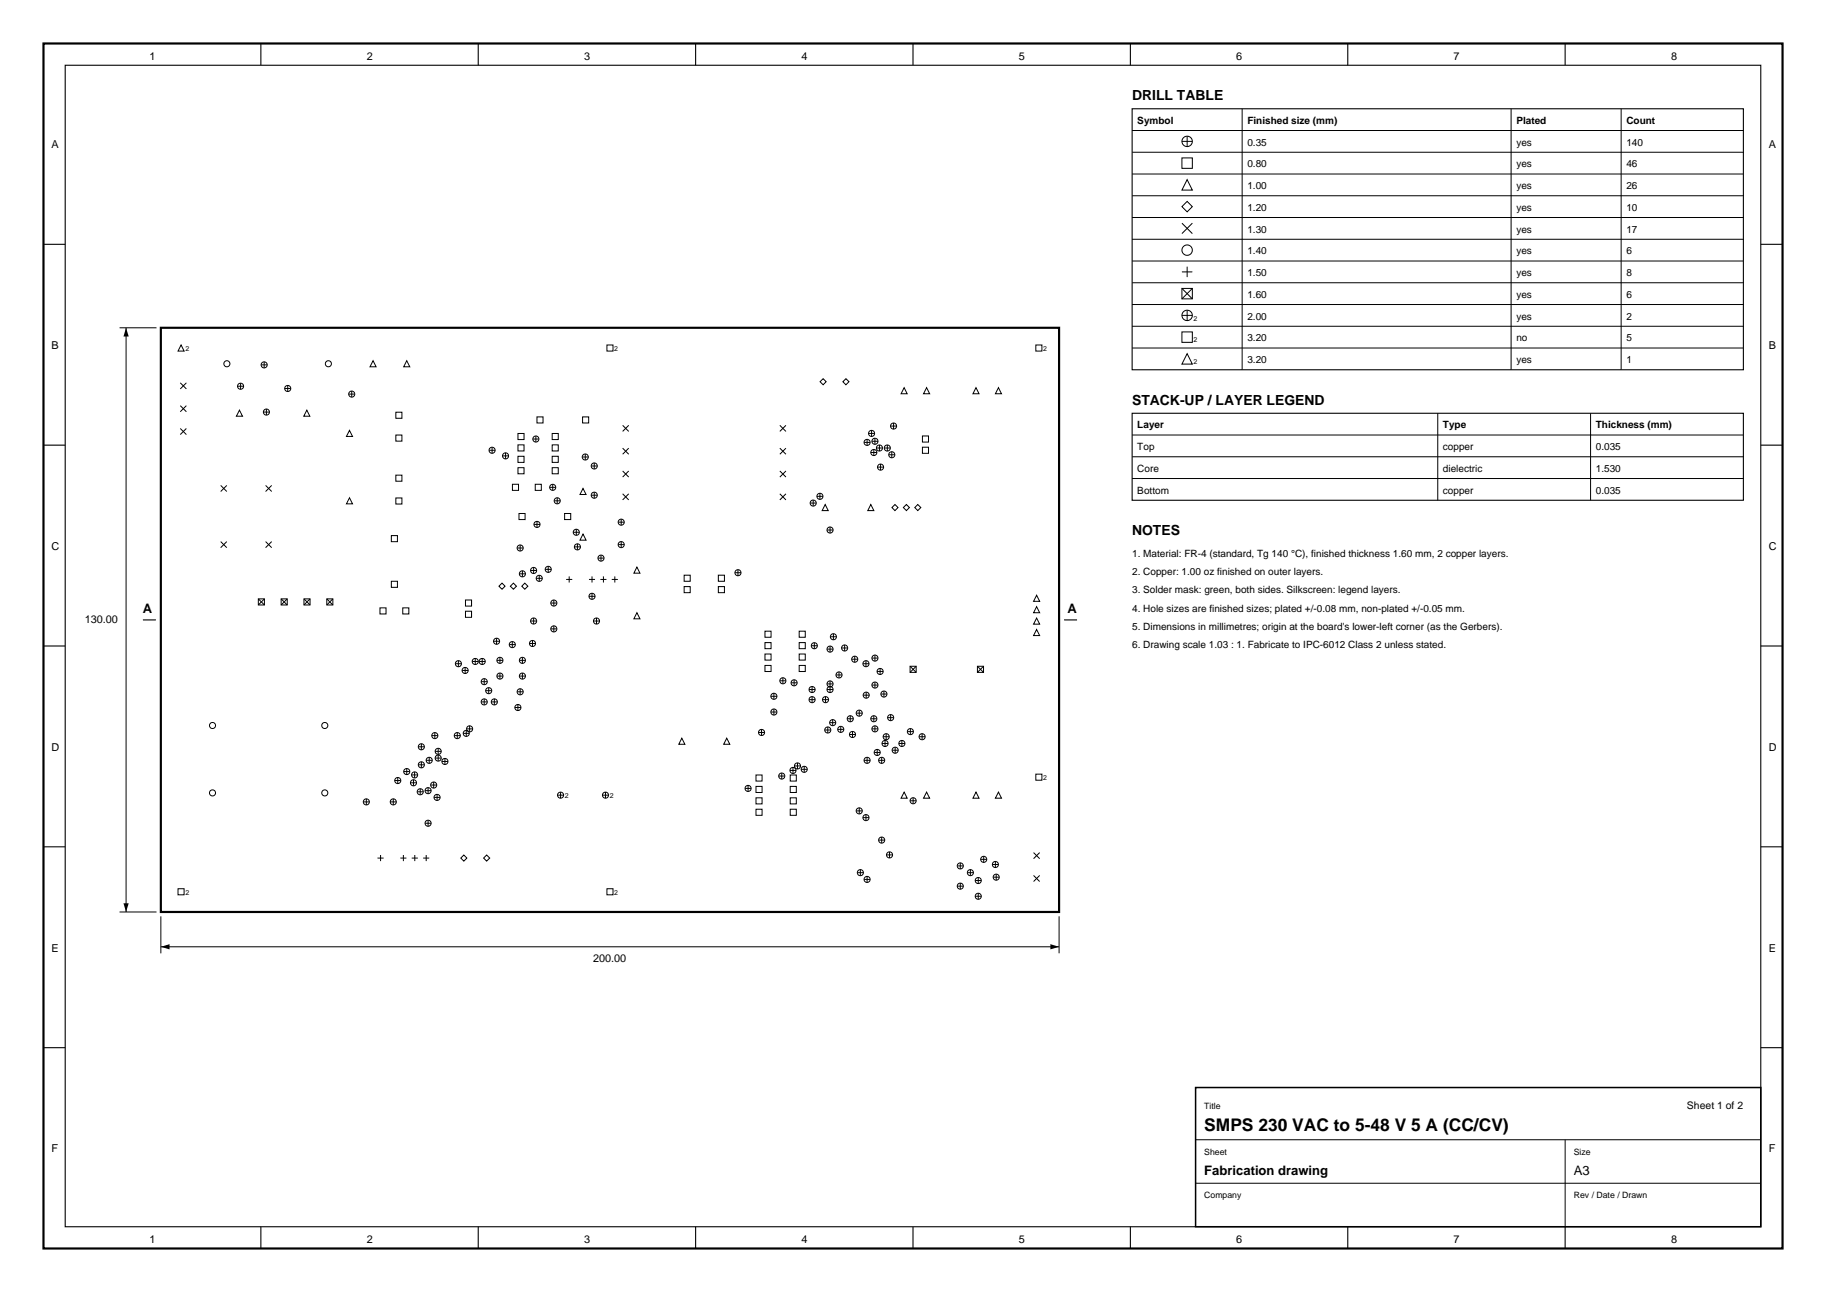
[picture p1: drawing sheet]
<svg xmlns="http://www.w3.org/2000/svg" width="420mm" height="297mm" viewBox="0 0 420 297" stroke-linecap="round" stroke-linejoin="round" font-family="sans-serif">
<path d="M10 10h400v277h-400zM37 75.4h206.6v134.2h-206.6z" fill="none" stroke="#000" stroke-width=".5"/>
<g fill="none" stroke="#000" stroke-width=".25">
<path d="M15 15h390v267h-390zM60 10v5M110 10v5M160 10v5M210 10v5M260 10v5M310 10v5M360 10v5M260.4 25h140.6v60h-140.6zM10 56.2h5M405 56.2h5M260.4 95h140.6v20h-140.6z"/>
<path d="M10 102.3h5M405 102.3h5M10 148.5h5M32.9 142.5h3M244.7 142.5h3M405 148.5h5M10 194.7h5M405 194.7h5M10 240.8h5M405 240.8h5M60 282v5M110 282v5"/>
<path d="M160 282v5M210 282v5M260 282v5M310 282v5M360 282v5"/>
</g>
<path d="M275 250h130v32h-130z" fill="none" stroke="#000" stroke-width=".35"/>
<g fill="none" stroke="#000" stroke-width=".23">
<path d="M260.4 30h140.6M260.4 35h140.6M271.9 36.3h2.4v2.4h-2.4zM271.9 32.5h2.4M273.1 31.3v2.4M285.7 25v60M347.6 25v60M372.9 25v60M260.4 40h140.6M260.4 45h140.6M260.4 50h140.6M260.4 55h140.6"/>
<path d="M271.9 51.3l2.4 2.4M273.1 41.3l1.2 2.4h-2.4zM273.1 46.3l1.2 1.2-1.2 1.2-1.2-1.2zM274.3 51.3l-2.4 2.4M27.5 75.4h8.5M29 75.4v134.2M41.6 79.3l.7 1.4h-1.4zM139.6 79.3h1.4v1.4h-1.4zM238.3 79.3h1.4v1.4h-1.4zM260.4 60h140.6M260.4 65h140.6M260.4 70h140.6"/>
<path d="M260.4 75h140.6M260.4 80h140.6M271.9 66.3h2.4v2.4h-2.4zM271.9 76.3h2.4v2.4h-2.4zM271.9 62.5h2.4M271.9 66.3l2.4 2.4M271.9 72.5h2.4M273.1 61.3v2.4M273.1 71.3v2.4M274.3 66.3l-2.4 2.4M41.5 88l1.4 1.4M41.5 93.2l1.4 1.5"/>
<path d="M41.5 98.5l1.4 1.4M42.9 88l-1.4 1.4M42.9 93.2l-1.4 1.5M42.9 98.5l-1.4 1.4M54.6 88.8h1.4M55.1 94.3l.7 1.4h-1.4zM55.3 88.1v1.4M60.1 83.9h1.4M60.6 94.7h1.4M60.8 83.2v1.4M61.3 94v1.4M65.5 89.3h1.4"/>
<path d="M66.2 88.6v1.4M70.6 94.3l.7 1.4h-1.4zM80.2 90.6h1.4M80.4 98.9l.7 1.4h-1.4zM80.9 89.9v1.4M85.8 82.9l.7 1.4h-1.4zM91 94.8h1.4v1.4h-1.4zM93.6 82.9l.7 1.4h-1.4zM119.1 99.6h1.4v1.4h-1.4zM123.5 95.8h1.4v1.4h-1.4zM127 99.6h1.4v1.4h-1.4zM134 95.8h1.4v1.4h-1.4z"/>
<path d="M143.2 97.8l1.4 1.4M144.6 97.8l-1.4 1.4M179.4 97.8l1.4 1.4M180.8 97.8l-1.4 1.4M189.3 87.1l.7 .6-.7 .8-.7-.8zM193.9 87.7l.7-.6 .7 .6-.7 .8zM199.8 99.6h1.4M200.5 98.9v1.4M204.8 97.9h1.4M205.5 97.2v1.4M208 89.1l.7 1.4h-1.4zM213.1 89.1l.7 1.4h-1.4z"/>
<path d="M224.5 89.1l.7 1.4h-1.4zM229.7 89.1l.7 1.4h-1.4zM260.4 100h140.6M273.1 81.3l1.2 2.4h-2.4zM330.7 95v20M365.9 95v20M50.8 111.6l1.4 1.4M52.2 111.6l-1.4 1.4M61.1 111.6l1.4 1.4M62.5 111.6l-1.4 1.4M80.4 114.4l.7 1.4h-1.4zM91 100h1.4v1.4h-1.4z"/>
<path d="M91 109.2h1.4v1.4h-1.4zM91 114.5h1.4v1.4h-1.4zM112.5 103.5h1.4M113.2 102.8v1.4M115.6 104.8h1.4M116.3 104.1v1.4M117.9 111.3h1.4v1.4h-1.4zM119.1 102.3h1.4v1.4h-1.4zM119.1 104.9h1.4v1.4h-1.4zM119.1 107.5h1.4v1.4h-1.4zM119.4 118h1.4v1.4h-1.4zM122.6 100.9h1.4"/>
<path d="M123.1 111.3h1.4v1.4h-1.4zM123.3 100.2v1.4M123.5 119.8v1.4M126.4 112h1.4M127 107.5h1.4v1.4h-1.4zM127 104.9h1.4v1.4h-1.4zM127 102.3h1.4v1.4h-1.4zM127.1 111.3v1.4M127.5 115.1h1.4M128.2 114.4v1.4M129.9 118h1.4v1.4h-1.4zM133.9 105.1h1.4"/>
<path d="M134.1 112.3l.7 1.4h-1.4zM134.6 104.4v1.4M136 107.1h1.4M136 113.8h1.4M136.7 106.4v1.4M136.7 113.1v1.4M142.9 119.3v1.4M143.2 103l1.4 1.4M143.2 108.3l1.4 1.4M143.2 113.5l1.4 1.4M144.6 103l-1.4 1.4M144.6 108.3l-1.4 1.4"/>
<path d="M144.6 113.5l-1.4 1.4M179.4 113.5l1.4 1.4M179.4 108.3l1.4 1.4M179.4 103l1.4 1.4M180.8 113.5l-1.4 1.4M180.8 108.3l-1.4 1.4M180.8 103l-1.4 1.4M186.3 115.6h1.4M187 114.9v1.4M187.9 114.1h1.4M188.6 113.4v1.4M189.8 116l.7 1.4h-1.4z"/>
<path d="M198.7 101.7h1.4M199.4 101v1.4M200.3 104h1.4M200.3 116l.7 1.4h-1.4zM200.5 101.4h1.4M201 103.3v1.4M201.2 100.7v1.4M201.6 103h1.4M201.8 107.4h1.4M202.3 102.3v1.4M202.5 106.7v1.4M203.4 103h1.4"/>
<path d="M204.1 102.3v1.4M204.4 104.5h1.4M205.1 103.8v1.4M205.2 116.7l.7-.7 .7 .7-.7 .7zM207.8 116.7l.7-.7 .7 .7-.7 .7zM210.4 116.7l.7-.7 .7 .7-.7 .7zM212.2 100.2h1.4v1.4h-1.4zM212.2 102.8h1.4v1.4h-1.4zM260.4 105h140.6M260.4 110h140.6M50.8 124.5l1.4 1.4M52.2 124.5l-1.4 1.4"/>
<path d="M59.4 137.7h1.4v1.4h-1.4zM59.4 137.7l1.4 1.4M60.8 137.7l-1.4 1.4M61.1 124.5l1.4 1.4M62.5 124.5l-1.4 1.4M64.7 137.7h1.4v1.4h-1.4zM64.7 137.7l1.4 1.4M66.1 137.7l-1.4 1.4M69.9 137.7h1.4v1.4h-1.4zM69.9 137.7l1.4 1.4M71.3 137.7l-1.4 1.4M75.2 137.7h1.4v1.4h-1.4z"/>
<path d="M75.2 137.7l1.4 1.4M76.6 137.7l-1.4 1.4M87.4 139.7h1.4v1.4h-1.4zM90 123.1h1.4v1.4h-1.4zM90 133.6h1.4v1.4h-1.4zM92.6 139.7h1.4v1.4h-1.4zM107.1 137.9h1.4v1.4h-1.4zM115.5 134.1l.7 .7-.7 .7-.7-.7zM118.1 134.1l.7 .7-.7 .7-.7-.7zM118.9 126h1.4M119.5 131.9h1.4M119.6 125.3v1.4"/>
<path d="M120.2 131.2v1.4M120.7 134.1l.7 .7-.7 .7-.7-.7zM122 131.1h1.4M122.7 130.4v1.4M122.8 120.5h1.4M123.3 132.9h1.4M124 132.2v1.4M125.4 130.9h1.4M126.1 130.2v1.4M126.7 138.6h1.4M127.4 137.9v1.4M130.2 133.2h1.4"/>
<path d="M130.9 132.5v1.4M131.9 122.4h1.4M132.1 125.7h1.4M132.6 121.7v1.4M132.8 125v1.4M134.1 122.8l.7 1.4h-1.4zM135.5 137.1h1.4M135.5 133.2h1.4M136.2 132.5v1.4M136.2 136.4v1.4M137.5 128.3h1.4M138.1 133.2h1.4"/>
<path d="M138.2 127.6v1.4M138.8 132.5v1.4M140.7 133.2h1.4M141.4 132.5v1.4M142.2 125.2h1.4M142.2 120h1.4M142.9 124.5v1.4M146.5 130.4l.7 1.4h-1.4zM157.4 132.2h1.4v1.4h-1.4zM157.4 134.8h1.4v1.4h-1.4zM165.2 134.8h1.4v1.4h-1.4zM165.2 132.2h1.4v1.4h-1.4z"/>
<path d="M169 131.7h1.4M169.7 131v1.4M190.2 121.8h1.4M190.9 121.1v1.4M238.4 136.8l.7 1.4h-1.4zM238.4 139.5l.7 1.4h-1.4zM104.7 152.6h1.4M105.4 151.9v1.4M106.3 154.1h1.4M107 153.4v1.4M107.1 140.5h1.4v1.4h-1.4zM108.6 152.1h1.4"/>
<path d="M109.3 151.4v1.4M110.2 152.1h1.4M110.7 156.7h1.4M110.9 151.4v1.4M111.4 156v1.4M111.7 158.8h1.4M112.4 158.1v1.4M113.5 147.4h1.4M114.2 146.7v1.4M114.3 151.8h1.4M114.3 155.4h1.4M115 151.1v1.4"/>
<path d="M115 154.7v1.4M117.1 148.2h1.4M117.8 147.5v1.4M118.9 159h1.4M119.5 151.8h1.4M119.5 155.4h1.4M119.6 158.3v1.4M120.2 151.1v1.4M120.2 154.7v1.4M121.8 147.9h1.4M122 142.8h1.4M122.5 147.2v1.4"/>
<path d="M122.7 142.1v1.4M126.7 144.6h1.4M127.4 143.9v1.4M136.5 142.8h1.4M137.2 142.1v1.4M146.5 140.9l.7 1.4h-1.4zM176 145.1h1.4v1.4h-1.4zM176 147.7h1.4v1.4h-1.4zM176 150.3h1.4v1.4h-1.4zM176 153h1.4v1.4h-1.4zM178 159.4v1.4M179.4 156.5h1.4"/>
<path d="M180.1 155.8v1.4M182 157h1.4M182.7 156.3v1.4M183.8 153h1.4v1.4h-1.4zM183.8 150.3h1.4v1.4h-1.4zM183.8 147.7h1.4v1.4h-1.4zM183.8 145.1h1.4v1.4h-1.4zM186.1 158.5h1.4M186.6 148.4h1.4M186.8 157.8v1.4M187.3 147.7v1.4M190.2 157.2h1.4"/>
<path d="M190.2 158.5h1.4M190.2 149.2h1.4M190.9 148.5v1.4M190.9 156.5v2.7M191 146.4h1.4M191.7 145.7v1.4M192.3 155.2h1.4M193 154.5v1.4M193.6 149h1.4M194.3 148.3v1.4M195.9 151.5h1.4M196.6 150.8v1.4"/>
<path d="M198.5 152.6h1.4M198.5 159.8h1.4M199.2 151.9v1.4M199.2 159.1v1.4M200.5 157.5h1.4M200.5 151.3h1.4M201.2 150.6v1.4M201.2 156.8v1.4M201.7 154.4h1.4M202.4 153.7v1.4M202.6 159.5h1.4M203.3 158.8v1.4"/>
<path d="M209.3 153.2h1.4v1.4h-1.4zM209.3 153.2l1.4 1.4M210.7 153.2l-1.4 1.4M224.8 153.2h1.4v1.4h-1.4zM224.8 153.2l1.4 1.4M226.2 153.2l-1.4 1.4M238.4 142.1l.7 1.4h-1.4zM238.4 144.7l.7 1.4h-1.4zM90.8 179.4h1.4M91.5 178.7v1.4M92.9 177.4h1.4M93.6 176.7v1.4"/>
<path d="M94.4 179.9h1.4M94.7 178.1h1.4M95.1 179.2v1.4M95.4 177.4v1.4M96.2 175.8h1.4M96.2 171.7h1.4M96.9 171v1.4M96.9 175.1v1.4M98 174.8h1.4M98.7 174.1v1.4M99.3 169.1h1.4M99.8 179.8v1.4"/>
<path d="M100 168.4v1.4M100.1 172.7h1.4M100.1 174.3h1.4M100.8 172v1.4M100.8 173.6v1.4M101.6 175h1.4M102.3 174.3v1.4M104.5 169.1h1.4M105.2 168.4v1.4M106.5 168.6h1.4M107.2 167.9v1.4M107.3 167.6h1.4"/>
<path d="M108 166.8v1.5M110.7 161.4h1.4M111.4 160.7v1.4M113 161.4h1.4M113.7 160.7v1.4M118.4 162.6h1.4M119.1 161.9v1.4M156.8 169.7l.7 1.4h-1.4zM167.2 169.7l.7 1.4h-1.4zM173.9 178.1h1.4v1.4h-1.4zM174.5 168.4h1.4M175.2 167.7v1.4"/>
<path d="M177.3 163.7h1.4M177.3 160.1h1.4M178 163v1.4M179.1 178.4h1.4M179.8 177.7v1.4M181.7 177.1h1.4M181.8 178.1h1.4v1.4h-1.4zM182.4 176.4v1.4M182.7 176.1h1.4M183.4 175.4v1.4M184.3 176.8h1.4M185 176.1v1.4"/>
<path d="M186.1 160.8h1.4M186.8 160.1v1.4M189.2 160.8h1.4M189.7 167.8h1.4M189.9 160.1v1.4M190.4 167.1v1.4M190.8 166.1h1.4M191.5 165.4v1.4M192.7 167.7h1.4M193.4 167v1.4M194.9 165.2h1.4M195.4 168.8h1.4"/>
<path d="M195.6 164.5v1.4M196.1 168.1v1.4M196.9 163.9h1.4M197.6 163.2v1.4M198.7 174.8h1.4M199.4 174.1v1.4M200.3 165.2h1.4M200.5 167.6h1.4M201 164.5v1.4M201.1 173h1.4M201.2 166.8v1.5M201.8 172.3v1.4"/>
<path d="M202.1 174.8h1.4M202.8 174.1v1.4M202.9 170.9h1.4M203.1 169.4h1.4M203.6 170.2v1.4M203.8 168.7v1.4M204.2 165h1.4M204.9 164.3v1.4M205.2 172.5h1.4M205.9 171.8v1.4M206.7 170.9h1.4M207.4 170.2v1.4"/>
<path d="M208.7 168.2h1.4M209.4 167.5v1.4M211.4 169.4h1.4M212.1 168.7v1.4M238.3 178h1.4v1.4h-1.4zM83.6 184.3h1.4M84.3 183.6v1.4M86.8 197.2h1.4M87.5 196.6v1.4M89.8 184.3h1.4M90.5 183.6v1.4M92.1 197.2h1.4"/>
<path d="M92.8 196.6v1.4M94.7 197.2h1.4M95.4 196.6v1.4M96 182h1.4M96.7 181.3v1.4M97.3 197.2h1.4M97.8 181.8h1.4M97.8 189.2h1.4M98 196.6v1.4M98.5 181.1v1.4M98.5 188.5v1.4M99.1 180.5h1.4"/>
<path d="M99.8 183.3h1.4M100.5 182.6v1.4M106 197.2l.7-.6 .7 .6-.7 .8zM111.2 197.2l.7-.6 .7 .6-.7 .8zM128.2 182.8h1.4M128.9 182.1v1.4M138.6 182.8h1.4M139.3 182.1v1.4M171.4 181.2h1.4M172.1 180.5v1.4M173.9 180.8h1.4v1.4h-1.4zM173.9 183.4h1.4v1.4h-1.4z"/>
<path d="M173.9 186h1.4v1.4h-1.4zM181.8 186h1.4v1.4h-1.4zM181.8 183.4h1.4v1.4h-1.4zM181.8 180.8h1.4v1.4h-1.4zM196.9 186.4h1.4M197.6 185.7v1.4M197.9 199.9v1.4M198.5 188h1.4M199.2 187.3v1.4M202.1 193.1h1.4M202.8 192.4v1.4M203.9 196.5h1.4"/>
<path d="M204.6 195.8v1.4M208 182.1l.7 1.4h-1.4zM209.3 184.1h1.4M210 183.4v1.4M213.1 182.1l.7 1.4h-1.4zM220.2 199.1h1.4M220.9 198.4v1.4M223.2 199.9v1.4M224.5 182.1l.7 1.4h-1.4zM225.6 197.5h1.4M226.3 196.8v1.4M228.3 198.7h1.4"/>
<path d="M228.9 198v1.4M229.7 182.1l.7 1.4h-1.4zM237.7 196l1.4 1.4M239.1 196l-1.4 1.4M27.5 209.6h8.5M37 210.6v8.5M37 217.6h206.6M40.9 204.3h1.4v1.4h-1.4zM139.6 204.3h1.4v1.4h-1.4zM197.2 200.6h1.4M198.7 202.2h1.4M199.4 201.5v1.4"/>
<path d="M220.2 203.7h1.4M220.9 203v1.4M222.5 200.6h1.4M224.3 206h1.4M224.3 202.4h1.4M225 201.7v1.4M225 205.3v1.4M228.4 201.6h1.4M229.1 200.9v1.4M237.7 201.2l1.4 1.4M239.1 201.2l-1.4 1.4M243.6 210.6v8.5"/>
<path d="M275 262h130M275 272h130M360 262v20"/>
<circle cx="273.1" cy="32.5" r="1.2"/>
<circle cx="273.1" cy="57.5" r="1.2"/>
<circle cx="273.1" cy="72.5" r="1.2"/>
<circle cx="52.2" cy="83.6" r=".7"/>
<circle cx="55.3" cy="88.8" r=".7"/>
<circle cx="60.8" cy="83.9" r=".7"/>
<circle cx="61.3" cy="94.7" r=".7"/>
<circle cx="66.2" cy="89.3" r=".7"/>
<circle cx="75.5" cy="83.6" r=".7"/>
<circle cx="80.9" cy="90.6" r=".7"/>
<circle cx="200.5" cy="99.6" r=".7"/>
<circle cx="205.5" cy="97.9" r=".7"/>
<circle cx="113.2" cy="103.5" r=".7"/>
<circle cx="116.3" cy="104.8" r=".7"/>
<circle cx="123.3" cy="100.9" r=".7"/>
<circle cx="127.1" cy="112" r=".7"/>
<circle cx="128.2" cy="115.1" r=".7"/>
<circle cx="134.6" cy="105.1" r=".7"/>
<circle cx="136.7" cy="107.1" r=".7"/>
<circle cx="136.7" cy="113.8" r=".7"/>
<circle cx="187" cy="115.6" r=".7"/>
<circle cx="188.6" cy="114.1" r=".7"/>
<circle cx="199.4" cy="101.7" r=".7"/>
<circle cx="201" cy="104" r=".7"/>
<circle cx="201.2" cy="101.4" r=".7"/>
<circle cx="202.3" cy="103" r=".7"/>
<circle cx="202.5" cy="107.4" r=".7"/>
<circle cx="204.1" cy="103" r=".7"/>
<circle cx="205.1" cy="104.5" r=".7"/>
<circle cx="119.6" cy="126" r=".7"/>
<circle cx="120.2" cy="131.9" r=".7"/>
<circle cx="122.7" cy="131.1" r=".7"/>
<circle cx="123.5" cy="120.5" r=".7"/>
<circle cx="124" cy="132.9" r=".7"/>
<circle cx="126.1" cy="130.9" r=".7"/>
<circle cx="127.4" cy="138.6" r=".7"/>
<circle cx="132.6" cy="122.4" r=".7"/>
<circle cx="132.8" cy="125.7" r=".7"/>
<circle cx="136.2" cy="137.1" r=".7"/>
<circle cx="138.2" cy="128.3" r=".7"/>
<circle cx="142.9" cy="125.2" r=".7"/>
<circle cx="142.9" cy="120" r=".7"/>
<circle cx="169.7" cy="131.7" r=".7"/>
<circle cx="190.9" cy="121.8" r=".7"/>
<circle cx="105.4" cy="152.6" r=".7"/>
<circle cx="107" cy="154.1" r=".7"/>
<circle cx="109.3" cy="152.1" r=".7"/>
<circle cx="110.9" cy="152.1" r=".7"/>
<circle cx="111.4" cy="156.7" r=".7"/>
<circle cx="112.4" cy="158.8" r=".7"/>
<circle cx="114.2" cy="147.4" r=".7"/>
<circle cx="115" cy="155.4" r=".7"/>
<circle cx="115" cy="151.8" r=".7"/>
<circle cx="117.8" cy="148.2" r=".7"/>
<circle cx="119.6" cy="159" r=".7"/>
<circle cx="120.2" cy="151.8" r=".7"/>
<circle cx="120.2" cy="155.4" r=".7"/>
<circle cx="122.5" cy="147.9" r=".7"/>
<circle cx="122.7" cy="142.8" r=".7"/>
<circle cx="127.4" cy="144.6" r=".7"/>
<circle cx="137.2" cy="142.8" r=".7"/>
<circle cx="180.1" cy="156.5" r=".7"/>
<circle cx="182.7" cy="157" r=".7"/>
<circle cx="186.8" cy="158.5" r=".7"/>
<circle cx="187.3" cy="148.4" r=".7"/>
<circle cx="190.9" cy="149.2" r=".7"/>
<circle cx="190.9" cy="158.5" r=".7"/>
<circle cx="190.9" cy="157.2" r=".7"/>
<circle cx="191.7" cy="146.4" r=".7"/>
<circle cx="193" cy="155.2" r=".7"/>
<circle cx="194.3" cy="149" r=".7"/>
<circle cx="196.6" cy="151.5" r=".7"/>
<circle cx="199.2" cy="152.6" r=".7"/>
<circle cx="199.2" cy="159.8" r=".7"/>
<circle cx="201.2" cy="151.3" r=".7"/>
<circle cx="201.2" cy="157.5" r=".7"/>
<circle cx="202.4" cy="154.4" r=".7"/>
<circle cx="203.3" cy="159.5" r=".7"/>
<circle cx="48.9" cy="166.8" r=".7"/>
<circle cx="74.7" cy="166.8" r=".7"/>
<circle cx="91.5" cy="179.4" r=".7"/>
<circle cx="93.6" cy="177.4" r=".7"/>
<circle cx="95.1" cy="179.9" r=".7"/>
<circle cx="95.4" cy="178.1" r=".7"/>
<circle cx="96.9" cy="175.8" r=".7"/>
<circle cx="96.9" cy="171.7" r=".7"/>
<circle cx="98.7" cy="174.8" r=".7"/>
<circle cx="100" cy="169.1" r=".7"/>
<circle cx="100.8" cy="174.3" r=".7"/>
<circle cx="100.8" cy="172.7" r=".7"/>
<circle cx="102.3" cy="175" r=".7"/>
<circle cx="105.2" cy="169.1" r=".7"/>
<circle cx="107.2" cy="168.6" r=".7"/>
<circle cx="108" cy="167.6" r=".7"/>
<circle cx="111.4" cy="161.4" r=".7"/>
<circle cx="113.7" cy="161.4" r=".7"/>
<circle cx="119.1" cy="162.6" r=".7"/>
<circle cx="175.2" cy="168.4" r=".7"/>
<circle cx="178" cy="163.7" r=".7"/>
<circle cx="178" cy="160.1" r=".7"/>
<circle cx="179.8" cy="178.4" r=".7"/>
<circle cx="182.4" cy="177.1" r=".7"/>
<circle cx="183.4" cy="176.1" r=".7"/>
<circle cx="185" cy="176.8" r=".7"/>
<circle cx="186.8" cy="160.8" r=".7"/>
<circle cx="189.9" cy="160.8" r=".7"/>
<circle cx="190.4" cy="167.8" r=".7"/>
<circle cx="191.5" cy="166.1" r=".7"/>
<circle cx="193.4" cy="167.7" r=".7"/>
<circle cx="195.6" cy="165.2" r=".7"/>
<circle cx="196.1" cy="168.8" r=".7"/>
<circle cx="197.6" cy="163.9" r=".7"/>
<circle cx="199.4" cy="174.8" r=".7"/>
<circle cx="201" cy="165.2" r=".7"/>
<circle cx="201.2" cy="167.6" r=".7"/>
<circle cx="201.8" cy="173" r=".7"/>
<circle cx="202.8" cy="174.8" r=".7"/>
<circle cx="203.6" cy="170.9" r=".7"/>
<circle cx="203.8" cy="169.4" r=".7"/>
<circle cx="204.9" cy="165" r=".7"/>
<circle cx="205.9" cy="172.5" r=".7"/>
<circle cx="207.4" cy="170.9" r=".7"/>
<circle cx="209.4" cy="168.2" r=".7"/>
<circle cx="212.1" cy="169.4" r=".7"/>
<circle cx="48.9" cy="182.3" r=".7"/>
<circle cx="74.7" cy="182.3" r=".7"/>
<circle cx="84.3" cy="184.3" r=".7"/>
<circle cx="90.5" cy="184.3" r=".7"/>
<circle cx="96.7" cy="182" r=".7"/>
<circle cx="98.5" cy="181.8" r=".7"/>
<circle cx="98.5" cy="189.2" r=".7"/>
<circle cx="99.8" cy="180.5" r=".7"/>
<circle cx="100.5" cy="183.3" r=".7"/>
<circle cx="128.9" cy="182.8" r=".7"/>
<circle cx="139.3" cy="182.8" r=".7"/>
<circle cx="172.1" cy="181.2" r=".7"/>
<circle cx="197.6" cy="186.4" r=".7"/>
<circle cx="199.2" cy="188" r=".7"/>
<circle cx="202.8" cy="193.1" r=".7"/>
<circle cx="204.6" cy="196.5" r=".7"/>
<circle cx="210" cy="184.1" r=".7"/>
<circle cx="220.9" cy="199.1" r=".7"/>
<circle cx="226.3" cy="197.5" r=".7"/>
<circle cx="229" cy="198.7" r=".7"/>
<circle cx="197.9" cy="200.6" r=".7"/>
<circle cx="199.4" cy="202.2" r=".7"/>
<circle cx="220.9" cy="203.7" r=".7"/>
<circle cx="223.2" cy="200.6" r=".7"/>
<circle cx="225" cy="206" r=".7"/>
<circle cx="225" cy="202.4" r=".7"/>
<circle cx="229.1" cy="201.6" r=".7"/>
</g>
<path d="M29 75.4l.6 2h-1.2zM28.4 207.6h1.2l-.6 2zM37 217.6l2-.6v1.2zM241.6 217l2 .6-2 .6z" fill="#000"/>
<text font-size="4" x="277" y="260">SMPS 230 VAC to 5-48 V 5 A (CC/CV)</text>
<g font-size="3.2">
<text x="260.4" y="23">DRILL TABLE</text>
<text x="260.4" y="93">STACK-UP / LAYER LEGEND</text>
<text x="260.4" y="123">NOTES</text>
</g>
<g font-size="3">
<text x="32.9" y="141">A</text>
<text x="245.5" y="141">A</text>
<text x="277" y="270">Fabrication drawing</text>
<text x="362" y="270">A3</text>
</g>
<g font-size="2.5">
<text x="34.3" y="13.7">1</text>
<text x="84.3" y="13.7">2</text>
<text x="134.3" y="13.7">3</text>
<text x="184.4" y="13.7">4</text>
<text x="234.4" y="13.7">5</text>
<text x="284.3" y="13.7">6</text>
<text x="334.3" y="13.7">7</text>
<text x="384.4" y="13.7">8</text>
<text x="11.8" y="34.1">A</text>
<text x="406.9" y="34.1">A</text>
<text x="11.8" y="80.2">B</text>
<text x="406.9" y="80.2">B</text>
<text x="11.8" y="126.4">C</text>
<text x="406.9" y="126.4">C</text>
<text x="19.5" y="143.3">130.00</text>
<text x="11.8" y="172.6">D</text>
<text x="406.9" y="172.6">D</text>
<text x="11.8" y="218.8">E</text>
<text x="136.4" y="221">200.00</text>
<text x="406.9" y="218.8">E</text>
<text x="11.8" y="264.9">F</text>
<text x="406.9" y="264.9">F</text>
<text x="34.3" y="285.7">1</text>
<text x="84.3" y="285.7">2</text>
<text x="134.3" y="285.7">3</text>
<text x="184.4" y="285.7">4</text>
<text x="234.4" y="285.7">5</text>
<text x="284.3" y="285.7">6</text>
<text x="334.3" y="285.7">7</text>
<text x="384.4" y="285.7">8</text>
</g>
<text font-size="2.4" x="388" y="255">Sheet 1 of 2</text>
<g font-size="2.3">
<text x="261.6" y="28.5">Symbol</text>
<text x="286.9" y="28.5">Finished size (mm)</text>
<text x="348.8" y="28.5">Plated</text>
<text x="374.1" y="28.5">Count</text>
<text x="286.9" y="33.5">0.35</text>
<text x="348.8" y="33.5">yes</text>
<text x="374.1" y="33.5">140</text>
<text x="286.9" y="38.5">0.80</text>
<text x="348.8" y="38.5">yes</text>
<text x="374.1" y="38.5">46</text>
<text x="286.9" y="43.5">1.00</text>
<text x="348.8" y="43.5">yes</text>
<text x="374.1" y="43.5">26</text>
<text x="286.9" y="48.5">1.20</text>
<text x="286.9" y="53.5">1.30</text>
<text x="348.8" y="48.5">yes</text>
<text x="348.8" y="53.5">yes</text>
<text x="374.1" y="48.5">10</text>
<text x="374.1" y="53.5">17</text>
<text x="286.9" y="58.5">1.40</text>
<text x="348.8" y="58.5">yes</text>
<text x="374.1" y="58.5">6</text>
<text x="286.9" y="63.5">1.50</text>
<text x="348.8" y="63.5">yes</text>
<text x="374.1" y="63.5">8</text>
<text x="286.9" y="68.5">1.60</text>
<text x="348.8" y="68.5">yes</text>
<text x="374.1" y="68.5">6</text>
<text x="286.9" y="73.5">2.00</text>
<text x="348.8" y="73.5">yes</text>
<text x="374.1" y="73.5">2</text>
<text x="286.9" y="78.5">3.20</text>
<text x="286.9" y="83.5">3.20</text>
<text x="348.8" y="78.5">no</text>
<text x="348.8" y="83.5">yes</text>
<text x="374.1" y="78.5">5</text>
<text x="374.1" y="83.5">1</text>
<text x="261.6" y="98.5">Layer</text>
<text x="331.9" y="98.5">Type</text>
<text x="367.1" y="98.5">Thickness (mm)</text>
<text x="261.6" y="103.5">Top</text>
<text x="331.9" y="103.5">copper</text>
<text x="367.1" y="103.5">0.035</text>
<text x="261.6" y="108.5">Core</text>
<text x="261.6" y="113.5">Bottom</text>
<text x="331.9" y="108.5">dielectric</text>
<text x="331.9" y="113.5">copper</text>
<text x="367.1" y="108.5">1.530</text>
<text x="367.1" y="113.5">0.035</text>
<text x="260.4" y="128">1. Material: FR-4 (standard, Tg 140 °C), finished thickness 1.60 mm, 2 copper layers.</text>
<text x="260.4" y="132.2">2. Copper: 1.00 oz finished on outer layers.</text>
<text x="260.4" y="136.4">3. Solder mask: green, both sides. Silkscreen: legend layers.</text>
<text x="260.4" y="140.6">4. Hole sizes are finished sizes; plated +/-0.08 mm, non-plated +/-0.05 mm.</text>
<text x="260.4" y="144.8">5. Dimensions in millimetres; origin at the board's lower-left corner (as the Gerbers).</text>
<text x="260.4" y="149">6. Drawing scale 1.03 : 1. Fabricate to IPC-6012 Class 2 unless stated.</text>
</g>
<g font-size="2">
<text x="277" y="255">Title</text>
<text x="277" y="265.5">Sheet</text>
<text x="362" y="265.5">Size</text>
<text x="277" y="275.5">Company</text>
<text x="362" y="275.5">Rev / Date / Drawn</text>
</g>
<g font-size="1.6">
<text x="274.6" y="73.7">2</text>
<text x="42.6" y="80.7">2</text>
<text x="141.3" y="80.7">2</text>
<text x="240" y="80.7">2</text>
<text x="274.6" y="78.7">2</text>
<text x="274.6" y="83.7">2</text>
<text x="240" y="179.4">2</text>
<text x="129.9" y="183.5">2</text>
<text x="140.3" y="183.5">2</text>
<text x="42.6" y="205.7">2</text>
<text x="141.3" y="205.7">2</text>
</g>
</svg>
